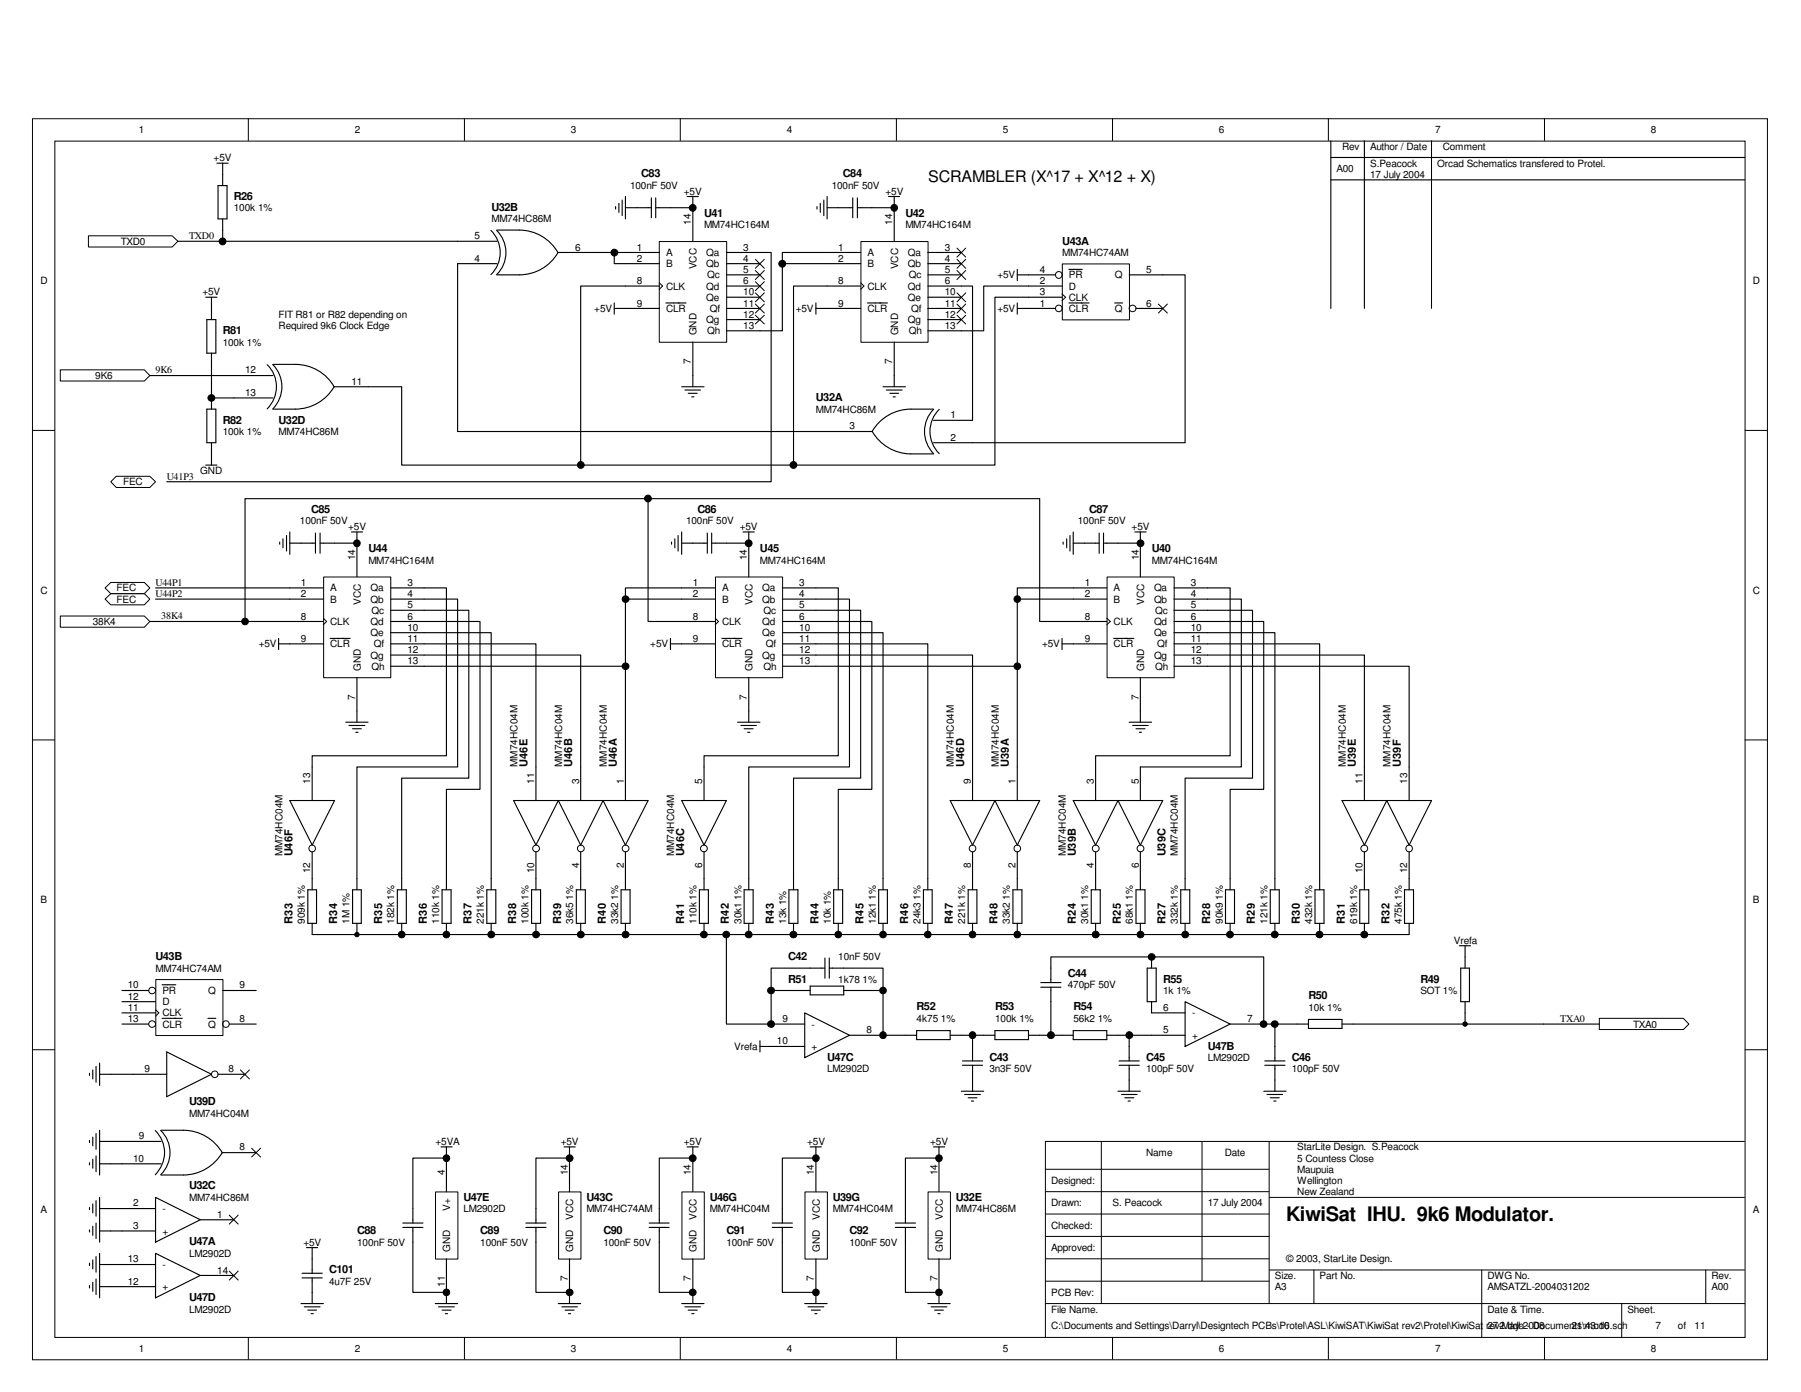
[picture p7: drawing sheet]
<svg xmlns="http://www.w3.org/2000/svg" width="279mm" height="216mm" viewBox="0 0 279 216" stroke-linecap="round" stroke-linejoin="round" font-family="sans-serif">
<g fill="none" stroke="#000" stroke-width=".16">
<path d="M5 18.4h269.2v192.5h-269.2zM38.5 18.4v3.4M72.1 18.4v3.4M105.5 18.4v3.4M139.1 18.4v3.4M172.6 18.4v3.4M206.1 18.4v3.4M239.6 18.4v3.4M8.5 21.9h262.2v185.5h-262.2zM222.1 21.8v26M5 66.8h3.5M270.7 66.8h3.5"/>
<path d="M5 114.8h3.5M270.7 114.8h3.5M5 162.8h3.5M170.9 177v25.2M186.5 177v21.7M196.9 177v25.2M270.7 177h-108.5v30.4M270.7 162.8h3.5M162.2 181.4h34.7M162.2 191.8h34.7M162.2 184.8h34.7M162.2 188.3h34.7"/>
<path d="M162.2 195.2h34.7M162.2 198.7h34.7M196.9 185.7h73.8M196.9 197h73.8M203.8 197v5.2M229.9 197v10.4M264.6 197v5.2M38.5 207.4v3.5M72.1 207.4v3.5M105.5 207.4v3.5M139.1 207.4v3.5M162.2 202.2h108.5"/>
<path d="M172.6 207.4v3.5M206.1 207.4v3.5M239.6 207.4v3.5M251.6 202.2v5.2"/>
</g>
<path d="M206.5 21.8v26M206.5 24.4h64.2M211.7 21.8v26" fill="none" stroke="#000" stroke-width=".17"/>
<path d="M9.4 95.5h13l.8 .9-.8 .9h-13z" fill-rule="evenodd" fill="#fff"/>
<path d="M9.4 95.5h13l.8 .9-.8 .9h-13z" fill="none" stroke="#000" stroke-width=".16"/>
<path d="M13.7 36.6h13l.9 .8-.9 .9h-13z" fill-rule="evenodd" fill="#fff"/>
<path d="M13.7 36.6h13l.9 .8-.9 .9h-13z" fill="none" stroke="#000" stroke-width=".16"/>
<path d="M248.1 157.9h13.1l.8 .9-.8 .9h-13.1z" fill-rule="evenodd" fill="#fff"/>
<path d="M248.1 157.9h13.1l.8 .9-.8 .9h-13.1z" fill="none" stroke="#000" stroke-width=".16"/>
<path d="M9.4 57.4h13l.8 .9-.8 .8h-13z" fill-rule="evenodd" fill="#fff"/>
<path d="M9.4 57.4h13l.8 .9-.8 .8h-13z" fill="none" stroke="#000" stroke-width=".16"/>
<path d="M102.3 37.5h10.4v15.6h-10.4z" fill="#fff"/>
<path d="M102.3 37.5h10.4v15.6h-10.4zM102.3 43.9l.5 .5-.5 .5" fill="none" stroke="#000" stroke-width=".16"/>
<g fill="none" stroke="#000" stroke-width=".17">
<path d="M95.5 32v.4M96 31.5v1.4M96.5 31v2.4M97 39.2h5.3M97 32.2h4M97 30.5v3.5M101 30.7v3.1M101.7 32.2h5.8M101.7 30.7v3.1M106.6 30.5h1.7M107.5 30.5v6.9M112.7 39.2h5.2"/>
<path d="M97 40.9h5.3M97 44.4h5.3M97 47.8h5.3M103.3 47h3.1M105.7 60h3.5M107.5 53v7M112.7 40.9h5.2M112.7 44.4h5.2M112.7 47.8h5.2M112.7 42.6h5.2M112.7 46.1h5.2M112.7 49.6h5.2"/>
<path d="M112.7 51.3h5.2M106.3 60.5h2.4M106.8 61h1.4M107.3 61.6h.4"/>
</g>
<path d="M133.6 37.5h10.4v15.6h-10.4z" fill="#fff"/>
<g fill="none" stroke="#000" stroke-width=".16">
<path d="M133.6 37.5h10.4v15.6h-10.4zM148.5 38.5l1.3 1.4M149.8 38.5l-1.3 1.4M117.2 40.2l1.4 1.4M117.2 42l1.4 1.3M117.2 43.7l1.4 1.4M117.2 45.4l1.4 1.4M117.2 47.2l1.4 1.4M117.2 48.9l1.4 1.3M118.6 40.2l-1.4 1.4M118.6 42l-1.4 1.3M118.6 43.7l-1.4 1.4"/>
<path d="M118.6 45.4l-1.4 1.4M118.6 47.2l-1.4 1.4M118.6 48.9l-1.4 1.3M133.5 43.9l.5 .5-.5 .5M148.5 40.2l1.3 1.4M148.5 42l1.3 1.3M148.5 45.4l1.3 1.4M148.5 47.2l1.3 1.4M148.5 48.9l1.3 1.3M149.8 40.2l-1.3 1.4M149.8 42l-1.3 1.3M149.8 45.4l-1.3 1.4"/>
<path d="M149.8 47.2l-1.3 1.4M149.8 48.9l-1.3 1.3"/>
</g>
<g fill="none" stroke="#000" stroke-width=".17">
<path d="M27.6 37.4h49.5M33.7 25.3h1.7M33.8 28.8h1.4v5.2h-1.4zM34.5 25.3v3.5M34.5 34v3.4M76.2 35.7a4.8 4.8 0 0 1 0 6.9M77 35.7a4.8 4.8 0 0 1 0 6.9M77.1 35.7a13.1 13.1 0 0 1 5.9 .4 7 7 0 0 1 3.6 3.1M86.6 39.2a6.9 6.9 0 0 1-6 3.4h-3.5M86.6 39.2h10.4M95.3 39.2v1.7h1.7M117.9 39.2h1.7v35.5h-93.7"/>
<path d="M126.7 32v.4M127.3 31.5v1.4M127.8 31v2.4M128.3 32.2h4M128.3 30.5v3.5M132.3 30.7v3.1M133 32.2h5.7M133 30.7v3.1M133.5 39.2h-12.1v12.1h-3.5M137.8 30.5h1.8M138.7 30.5v6.9M143.9 39.2h5.2"/>
<path d="M36.3 58.3h6M41.4 56.6a4.8 4.8 0 0 1 0 6.8M42.3 56.6a4.9 4.9 0 0 1 0 6.8M42.3 56.5a13.5 13.5 0 0 1 5.9 .4 6.8 6.8 0 0 1 3.7 3.1M51.9 59.9a7 7 0 0 1-6.1 3.6h-3.5M51.9 60h5.2M71 40.9h6.1M95.3 47.8h1.7M95.3 47v1.7M121.4 40.9h12.1M126.6 47.8h6.9M126.6 47v1.7"/>
<path d="M133.5 44.4h-10.4v27.7M134.6 47h3.1M137 60h3.5M138.7 53v7M143.9 40.9h5.2M143.9 44.4h5.2M143.9 47.8h5.2M143.9 42.6h5.2M143.9 46.1h5.2M143.9 49.6h5.2M143.9 51.3h5.2M36.3 61.7h6"/>
<path d="M130 66.9h5.3M135.3 66.9a7 7 0 0 0 6 3.5h3.5M137.5 60.5h2.5M138 61h1.4M138.6 61.6h.3M144.8 63.5a4.9 4.9 0 0 0 0 6.9M144.8 63.5h-3.5a6.9 6.9 0 0 0-6 3.4M144.8 65.2h6.1M144.8 68.7h6.1M145.7 63.5a4.8 4.8 0 0 0 0 6.9"/>
</g>
<path d="M144 184.9h3.4v10.4h-3.4z" fill="#fff"/>
<path d="M144 184.9h3.4v10.4h-3.4z" fill="none" stroke="#000" stroke-width=".16"/>
<g fill="none" stroke="#000" stroke-width=".17">
<path d="M23.2 58.3h13.1M31.9 46.1h1.8M32.1 49.6h1.4v5.2h-1.4zM32.8 54.8v6.9h3.5M32.8 46.1v3.5M71 40.9v26h59M97 44.4h-6.9v27.7M159.6 46.1h-5.3v26h-92v-12.1h-5.2M31.9 72.1h1.8M32.1 63.5h1.4v5.2h-1.4zM32.8 61.7v1.8M32.8 68.7v3.4"/>
<path d="M144.8 177.9h1.8M145.7 179.6h-5.2v10.1M145.7 177.9v6.9M138.9 190.4h3.1M138.9 189.7h3.1M140.5 190.4v10h5.2M145.7 195.2v7M143.9 202.2h3.5M144.4 202.7h2.5M145 203.2h1.3M145.5 203.8h.3"/>
</g>
<path d="M164.8 41h10.4v8.6h-10.4z" fill="#fff"/>
<g fill="none" stroke="#000" stroke-width=".16">
<path d="M164.8 45.6l.5 .5-.5 .5M164.8 40.9h10.4v8.7h-10.4zM179.7 47.2l1.4 1.4M181.1 47.2l-1.4 1.4"/>
<circle cx="164.2" cy="42.6" r=".52"/>
<circle cx="164.2" cy="47.8" r=".51"/>
<circle cx="175.7" cy="47.8" r=".52"/>
</g>
<path d="M149.1 44.4h1.8v20.8M157.8 42.6h5.9M157.8 47.8h5.9M157.8 41.8v1.7M157.8 47v1.7M159.6 46.1h5.2M164.8 44.4h-12.2v6.9h-3.5M165.8 41.8h2.1M165.8 47h3.2M172.9 47h1.3M175.2 42.6h8.7v26.1h-33M176.2 47.8h4.2" fill="none" stroke="#000" stroke-width=".17"/>
<path d="M50.2 89.5h10.4v15.6h-10.4z" fill="#fff"/>
<path d="M50.2 95.9l.5 .5-.5 .5M50.2 89.5h10.4v15.6h-10.4z" fill="none" stroke="#000" stroke-width=".16"/>
<g fill="none" stroke="#000" stroke-width=".17">
<path d="M161.3 77.3h-123.3v19.1M23.2 96.4h27M24.1 91.2h26.1M43.2 99.9h7M43.2 99v1.8M43.4 84.1v.3M43.9 83.6v1.4M44.4 83.1v2.4M45 92.9h5.2M45 84.2h3.9M45 82.5v3.5M48.9 82.7v3.1"/>
<path d="M49.7 84.2h5.7M49.7 82.7v3.1M51.2 99h3.1M54.5 82.5h1.8M55.4 82.5v7M60.6 91.2h5.2M60.6 92.9h5.2M60.6 96.4h5.2M60.6 99.9h5.2M60.6 94.7h5.2M60.6 98.1h5.2M53.6 112h3.5"/>
<path d="M54.1 112.5h2.5M54.7 113h1.3M55.2 113.6h.3M55.4 105.1v6.9M60.6 101.6h5.2M60.6 103.3h5.2"/>
</g>
<path d="M111 89.5h10.4v15.6h-10.4z" fill="#fff"/>
<path d="M111 95.9l.5 .5-.5 .5M111 89.5h10.4v15.6h-10.4z" fill="none" stroke="#000" stroke-width=".16"/>
<g fill="none" stroke="#000" stroke-width=".17">
<path d="M104 99.9h7M104 99v1.8M104.2 84.1v.3M104.7 83.6v1.4M105.2 83.1v2.4M105.7 92.9h5.3M105.7 96.4h5.3M105.7 84.2h4M105.7 82.5v3.5M109.7 82.7v3.1M110.4 84.2h5.8M110.4 82.7v3.1"/>
<path d="M111 91.2h-14v12.1h-31.2M112 99h3.1M115.3 82.5h1.7M116.2 82.5v7M121.4 91.2h5.2M121.4 92.9h5.2M121.4 96.4h5.2M121.4 99.9h5.2M121.4 94.7h5.2M121.4 98.1h5.2M114.4 112h3.5M114.9 112.5h2.4"/>
<path d="M115.4 113h1.4M116 113.6h.3M116.2 105.1v6.9M121.4 101.6h5.2M121.4 103.3h5.2"/>
</g>
<path d="M171.8 89.5h10.4v15.6h-10.4z" fill="#fff"/>
<g fill="none" stroke="#000" stroke-width=".16">
<path d="M171.7 95.9l.6 .5-.6 .5M171.7 89.5h10.5v15.6h-10.5z"/>
<circle cx="48.4" cy="131.6" r=".52"/>
<circle cx="83.2" cy="131.6" r=".53"/>
<circle cx="90.1" cy="131.6" r=".53"/>
<circle cx="97.1" cy="131.6" r=".53"/>
<circle cx="109.2" cy="131.6" r=".52"/>
<circle cx="150.9" cy="131.6" r=".52"/>
<circle cx="157.8" cy="131.6" r=".52"/>
<circle cx="170" cy="131.6" r=".53"/>
<circle cx="176.9" cy="131.6" r=".53"/>
<circle cx="211.7" cy="131.6" r=".52"/>
<circle cx="218.6" cy="131.6" r=".52"/>
</g>
<g fill="none" stroke="#000" stroke-width=".17">
<path d="M100.5 77.3v19.1h5.2M161.3 77.3v19.1h10.4M65.8 91.2h3.5v26h-20.9v7M65.8 92.9h5.2v26.1h-15.6v19M65.8 94.7h6.9v26h-10.4v17.3M65.8 96.4h8.7v26h-5.2v15.6M65.8 98.1h10.4v39.9M65.8 99.9h17.3v24.3M97 92.9h8.7M126.6 91.2h3.4v26h-20.8v7M126.6 92.9h5.2v26.1h-15.6v19M126.6 94.7h6.9v26h-10.4v17.3"/>
<path d="M126.6 96.4h8.7v26h-5.3v15.6M126.6 98.1h10.4v39.9M126.6 99.9h17.3v38.1M157.8 92.9h13.9M164.8 99.9h6.9M164.8 99v1.8M164.9 84.1v.3M165.5 83.6v1.4M166 83.1v2.4M166.5 84.2h4M166.5 82.5v3.5M170.5 82.7v3.1"/>
<path d="M171.2 84.2h5.7M171.2 82.7v3.1M171.7 91.2h-13.9v12.1h-31.2M172.8 99h3.1M176.1 82.5h1.7M176.9 82.5v7M182.1 91.2h8.7v26h-20.8v7M182.1 92.9h10.5v26.1h-15.7v5.2M182.1 94.7h12.2v26h-10.4v17.3M182.1 96.4h13.9v26h-5.2v15.6M182.1 98.1h15.7v39.9M182.1 99.9h22.6v38.1"/>
<path d="M65.8 101.6h24.3v22.6M97 103.3v20.9M126.6 101.6h24.3v22.6M157.8 103.3v20.9M175.2 112h3.4M175.7 112.5h2.4M176.2 113h1.4M176.7 113.6h.4M176.9 105.1v6.9M182.1 101.6h29.6v22.6M182.1 103.3h36.5v20.9M45 124.2h6.9l-3.5 6.9z"/>
<path d="M47.8 138h1.3v5.2h-1.3zM48.4 132.1v5.9M54.7 138h1.3v5.2h-1.3zM61.6 138h1.4v5.2h-1.4zM68.6 138h1.4v5.2h-1.4zM75.5 138h1.4v5.2h-1.4zM79.7 124.2h20.8l-3.5 6.9-3.4-6.9-3.5 6.9-3.5-6.9-3.5 6.9zM82.5 138h1.4v5.2h-1.4zM83.1 132.1v5.9M89.4 138h1.4v5.2h-1.4zM90.1 132.1v5.9M96.4 138h1.3v5.2h-1.3z"/>
<path d="M97 132.1v5.9M105.7 124.2h7l-3.5 6.9zM108.5 138h1.4v5.2h-1.4zM109.2 132.1v5.9M115.4 138h1.4v5.2h-1.4zM122.4 138h1.4v5.2h-1.4zM129.3 138h1.4v5.2h-1.4zM136.3 138h1.4v5.2h-1.4zM143.3 138h1.3v5.2h-1.3zM147.4 124.2h13.9l-3.5 6.9-3.5-6.9-3.4 6.9zM150.2 138h1.4v5.2h-1.4zM150.9 132.1v5.9"/>
<path d="M157.1 138h1.4v5.2h-1.4zM157.8 132.1v5.9M166.5 124.2h13.9l-3.5 6.9-3.5-6.9-3.4 6.9zM169.3 138h1.4v5.2h-1.4zM170 132.1v5.9M176.2 138h1.4v5.2h-1.4zM176.9 132.1v5.9M183.2 138h1.4v5.2h-1.4zM190.1 138h1.4v5.2h-1.4zM197.1 138h1.4v5.2h-1.4zM204 138h1.4v5.2h-1.4zM208.2 124.2h13.9l-3.5 6.9-3.5-6.9-3.4 6.9z"/>
<path d="M210.9 138h1.4v5.2h-1.4zM211.7 132.1v5.9M217.9 138h1.4v5.2h-1.4zM218.6 132.1v5.9M48.4 143.2v1.7h170.2v-1.7M55.4 143.2v1.7M62.3 143.2v1.7M69.3 143.2v1.7M76.2 143.2v1.7M83.1 143.2v1.7M90.1 143.2v1.7M97 143.2v1.7"/>
<path d="M109.2 143.2v1.7M116.2 143.2v1.7M119.6 153.6h6.1M123.1 143.2v1.7M124.8 157.1l7 3.5-7 3.4zM125.7 153h5.2v1.3h-5.2zM128 150.2h-8.4v8.6h5.2M128 148.6v3.1M128.7 150.2h8.3v10.4M128.7 148.6v3.1M130 143.2v1.7M130.9 153.6h6.1"/>
<path d="M137 143.2v1.7M142.2 159.9h5.2v1.3h-5.2zM143.9 143.2v1.7M150.9 143.2v1.7M154.3 159.9h5.3v1.3h-5.3zM157.8 143.2v1.7M161.5 152.4h3.1M161.5 153.1h3.1M163 152.4v-4h33v10.4M163 153.1v7.5M166.5 159.9h5.2v1.3h-5.2zM170 143.2v1.7"/>
<path d="M176.9 143.2v1.7M178 150.2h1.4v5.2h-1.4zM178.6 155.4v1.7h5.3M178.6 148.4v1.8M183.9 155.4l6.9 3.4-6.9 3.5zM183.9 143.2v1.7M190.8 143.2v1.7M190.8 158.8h12.2M197.8 143.2v1.7M197.8 158.8v5.7M203 158.1h5.2v1.4h-5.2zM204.7 143.2v1.7"/>
<path d="M208.2 158.8h31.2M211.7 143.2v1.7M226.4 146.7h1.7M226.6 150.2h1.4v5.2h-1.4zM227.3 146.7v3.5M227.3 155.4v3.4M117.9 162.3h6.9M117.9 161.4v1.8M131.8 160.6h10.4M147.4 160.6h6.9M149.1 169.2h3.5M149.3 165.2h3.1"/>
<path d="M149.3 164.5h3.1M149.6 169.8h2.5M150.2 170.3h1.4M150.7 170.8h.3M150.9 160.6v3.9M150.9 165.2v4M159.6 160.6h6.9M171.7 160.6h12.2M173.4 169.2h3.5M173.6 165.2h3.1M173.6 164.5h3.1M174 169.8h2.4"/>
<path d="M174.5 170.3h1.4M175 170.8h.3M175.2 160.6v3.9M175.2 165.2v4M196 169.2h3.5M196.2 165.2h3.1M196.2 164.5h3.1M196.6 169.8h2.4M197.1 170.3h1.4M197.6 170.8h.4M197.8 165.2v4"/>
</g>
<path d="M124.9 184.9h3.5v10.4h-3.5z" fill="#fff"/>
<path d="M124.9 184.9h3.5v10.4h-3.5z" fill="none" stroke="#000" stroke-width=".16"/>
<path d="M125.7 177.9h1.7M126.6 179.6h-5.2v10.1M126.6 177.9v6.9M119.8 190.4h3.1M119.8 189.7h3.1M121.4 190.4v10h5.2M126.6 195.2v7M124.8 202.2h3.5M125.3 202.7h2.5M125.9 203.2h1.4M126.4 203.8h.3" fill="none" stroke="#000" stroke-width=".17"/>
<path d="M105.8 184.9h3.5v10.4h-3.5z" fill="#fff"/>
<path d="M105.8 184.9h3.5v10.4h-3.5z" fill="none" stroke="#000" stroke-width=".16"/>
<path d="M106.6 177.9h1.7M107.5 179.6h-5.2v10.1M107.5 177.9v6.9M100.7 190.4h3.1M100.7 189.7h3.1M102.3 190.4v10h5.2M107.5 195.2v7M105.7 202.2h3.5M106.3 202.7h2.4M106.8 203.2h1.4M107.3 203.8h.4" fill="none" stroke="#000" stroke-width=".17"/>
<path d="M67.6 184.9h3.4v10.4h-3.4z" fill="#fff"/>
<path d="M39 178.1l1.4 1.4M40.4 178.1l-1.4 1.4M35.6 197.1l1.4 1.4M35.6 188.5l1.4 1.4M37 197.1l-1.4 1.4M37 188.5l-1.4 1.4M67.6 184.9h3.4v10.4h-3.4z" fill="none" stroke="#000" stroke-width=".16"/>
<g fill="none" stroke="#000" stroke-width=".17">
<path d="M13.9 176.9v.3M14.4 176.4v1.3M14.4 179.8v1.4M14.9 175.8v2.5M14.9 179.3v2.4M15.5 175.3v6.9M15.5 177h1.7M18.9 177h6.1M24.1 175.3a4.8 4.8 0 0 1 0 6.9M24.9 175.3a4.8 4.8 0 0 1 0 6.9M25 175.3a13.1 13.1 0 0 1 5.8 .4 7.1 7.1 0 0 1 3.7 3.1M34.5 178.7a7.1 7.1 0 0 1-6.1 3.5h-3.4"/>
<path d="M34.5 178.8h5.3M68.4 177.9h1.7M69.3 179.6h-5.2v10.1M69.3 177.9v6.9M13.9 180.3v.4M13.9 187.3v.3M13.9 190.8v.3M13.9 195.9v.4M13.9 199.4v.4M14.4 186.7v1.4M14.4 190.2v1.4M14.4 195.4v1.4"/>
<path d="M14.4 198.9v1.4M14.9 186.2v2.4M14.9 189.7v2.4M14.9 194.9v2.4M14.9 198.4v2.4M15.5 190.9h1.7M15.5 187.5h1.7M15.5 199.6h1.7M15.5 196.1h1.7M15.5 185.7v7M15.5 194.4v6.9M15.5 180.5h1.7"/>
<path d="M18.9 190.9h5.2M18.9 187.5h5.2M18.9 199.6h5.2M18.9 196.1h5.2M18.9 180.5h6.1M24.1 185.7l7 3.5-7 3.5zM24.1 194.4l7 3.4-7 3.5zM31.1 189.2h5.2M31.1 197.8h5.2M62.5 190.4h3.1M62.5 189.7h3.1M64.1 190.4v10h5.2"/>
<path d="M69.3 195.2v7M67.5 202.2h3.5M68 202.7h2.5M68.6 203.2h1.4M69.1 203.8h.3"/>
</g>
<path d="M86.7 184.9h3.4v10.4h-3.4z" fill="#fff"/>
<g fill="none" stroke="#000" stroke-width=".16">
<path d="M37.3 165.9l1.4 1.4M38.7 165.9l-1.4 1.4M86.7 184.9h3.4v10.4h-3.4z"/>
<circle cx="34.5" cy="37.4" r=".52"/>
<circle cx="95.3" cy="39.2" r=".53"/>
<circle cx="107.5" cy="32.2" r=".52"/>
<circle cx="138.7" cy="32.2" r=".52"/>
<circle cx="121.4" cy="40.9" r=".53"/>
<circle cx="32.8" cy="61.7" r=".52"/>
<circle cx="90.1" cy="72.1" r=".53"/>
<circle cx="100.5" cy="77.3" r=".52"/>
<circle cx="123.1" cy="72.1" r=".52"/>
<circle cx="38" cy="96.4" r=".51"/>
<circle cx="55.4" cy="84.3" r=".52"/>
<circle cx="97.1" cy="92.9" r=".52"/>
<circle cx="116.1" cy="84.3" r=".52"/>
<circle cx="157.8" cy="92.9" r=".51"/>
<circle cx="176.9" cy="84.3" r=".53"/>
<circle cx="97.1" cy="103.3" r=".52"/>
<circle cx="157.8" cy="103.3" r=".51"/>
<circle cx="55.4" cy="145" r=".34"/>
<circle cx="62.3" cy="144.9" r=".51"/>
<circle cx="69.3" cy="144.9" r=".51"/>
<circle cx="76.2" cy="144.9" r=".53"/>
<circle cx="83.2" cy="144.9" r=".52"/>
<circle cx="90.1" cy="144.9" r=".52"/>
<circle cx="97.1" cy="144.9" r=".52"/>
<circle cx="109.2" cy="144.9" r=".52"/>
<circle cx="112.7" cy="144.9" r=".52"/>
<circle cx="116.2" cy="144.9" r=".52"/>
<circle cx="119.6" cy="153.6" r=".52"/>
<circle cx="119.6" cy="158.8" r=".52"/>
<circle cx="123.1" cy="144.9" r=".52"/>
<circle cx="130" cy="144.9" r=".51"/>
<circle cx="137" cy="153.6" r=".51"/>
<circle cx="137" cy="144.9" r=".51"/>
<circle cx="143.9" cy="144.9" r=".51"/>
<circle cx="150.9" cy="144.9" r=".51"/>
<circle cx="157.8" cy="144.9" r=".51"/>
<circle cx="170" cy="144.9" r=".53"/>
<circle cx="176.9" cy="144.9" r=".52"/>
<circle cx="178.7" cy="148.4" r=".52"/>
<circle cx="183.9" cy="144.9" r=".52"/>
<circle cx="190.8" cy="144.9" r=".52"/>
<circle cx="196" cy="158.8" r=".52"/>
<circle cx="197.8" cy="158.8" r=".52"/>
<circle cx="197.8" cy="144.9" r=".52"/>
<circle cx="204.7" cy="144.9" r=".52"/>
<circle cx="211.7" cy="144.9" r=".52"/>
<circle cx="227.3" cy="158.8" r=".34"/>
<circle cx="33.3" cy="166.6" r=".51"/>
<circle cx="69.2" cy="179.6" r=".52"/>
<circle cx="88.4" cy="179.6" r=".53"/>
<circle cx="107.5" cy="179.6" r=".52"/>
<circle cx="126.6" cy="179.6" r=".52"/>
<circle cx="137" cy="160.6" r=".52"/>
<circle cx="145.7" cy="179.6" r=".52"/>
<circle cx="150.9" cy="160.6" r=".52"/>
<circle cx="163" cy="160.6" r=".54"/>
<circle cx="175.2" cy="160.6" r=".53"/>
<circle cx="69.3" cy="200.4" r=".51"/>
<circle cx="88.4" cy="200.4" r=".52"/>
<circle cx="107.5" cy="200.4" r=".52"/>
<circle cx="126.6" cy="200.4" r=".51"/>
<circle cx="145.7" cy="200.4" r=".51"/>
</g>
<g fill="none" stroke="#000" stroke-width=".17">
<path d="M206.5 27.9h64.2M112.7 144.9v13.9h6.9M239.4 158.8h8.7M13.9 166.5v.3M14.4 165.9v1.4M14.9 165.4v2.5M15.5 166.6h10.4M15.5 164.9v3.5M17.2 177h1.7M25.9 163.2l6.9 3.4-6.9 3.5zM33.8 166.6h4.2M87.5 177.9h1.7"/>
<path d="M88.3 179.6h-5.2v10.1M88.3 177.9v6.9M17.2 180.5h1.7M17.2 187.5h1.7M17.2 190.9h1.7M17.2 196.1h1.7M17.2 199.6h1.7M46.9 198.2h3.1M46.9 197.5h3.1M47.5 193.5h1.8M48.4 193.5v4M48.4 198.2v4"/>
<path d="M81.6 190.4h3.1M81.6 189.7h3.1M83.1 190.4v10h5.2M88.3 195.2v7M46.7 202.2h3.5M47.2 202.7h2.5M47.8 203.2h1.3M48.3 203.8h.3M86.6 202.2h3.5M87.2 202.7h2.4M87.7 203.2h1.4M88.2 203.8h.3"/>
</g>
<g fill="#000">
<circle cx="34.5" cy="37.4" r=".52"/>
<circle cx="95.3" cy="39.2" r=".53"/>
<circle cx="107.5" cy="32.2" r=".52"/>
<circle cx="138.7" cy="32.2" r=".52"/>
<circle cx="121.4" cy="40.9" r=".53"/>
<circle cx="32.8" cy="61.7" r=".52"/>
<circle cx="90.1" cy="72.1" r=".53"/>
<circle cx="100.5" cy="77.3" r=".52"/>
<circle cx="123.1" cy="72.1" r=".52"/>
<circle cx="38" cy="96.4" r=".51"/>
<circle cx="55.4" cy="84.3" r=".52"/>
<circle cx="97.1" cy="92.9" r=".52"/>
<circle cx="116.1" cy="84.3" r=".52"/>
<circle cx="157.8" cy="92.9" r=".51"/>
<circle cx="176.9" cy="84.3" r=".53"/>
<circle cx="97.1" cy="103.3" r=".52"/>
<circle cx="157.8" cy="103.3" r=".51"/>
<circle cx="55.4" cy="145" r=".34"/>
<circle cx="62.3" cy="144.9" r=".51"/>
<circle cx="69.3" cy="144.9" r=".51"/>
<circle cx="76.2" cy="144.9" r=".53"/>
<circle cx="83.2" cy="144.9" r=".52"/>
<circle cx="90.1" cy="144.9" r=".52"/>
<circle cx="97.1" cy="144.9" r=".52"/>
<circle cx="109.2" cy="144.9" r=".52"/>
<circle cx="112.7" cy="144.9" r=".52"/>
<circle cx="116.2" cy="144.9" r=".52"/>
<circle cx="119.6" cy="153.6" r=".52"/>
<circle cx="119.6" cy="158.8" r=".52"/>
<circle cx="123.1" cy="144.9" r=".52"/>
<circle cx="130" cy="144.9" r=".51"/>
<circle cx="137" cy="153.6" r=".51"/>
<circle cx="137" cy="144.9" r=".51"/>
<circle cx="143.9" cy="144.9" r=".51"/>
<circle cx="150.9" cy="144.9" r=".51"/>
<circle cx="157.8" cy="144.9" r=".51"/>
<circle cx="170" cy="144.9" r=".53"/>
<circle cx="176.9" cy="144.9" r=".52"/>
<circle cx="178.7" cy="148.4" r=".52"/>
<circle cx="183.9" cy="144.9" r=".52"/>
<circle cx="190.8" cy="144.9" r=".52"/>
<circle cx="196" cy="158.8" r=".52"/>
<circle cx="197.8" cy="158.8" r=".52"/>
<circle cx="197.8" cy="144.9" r=".52"/>
<circle cx="204.7" cy="144.9" r=".52"/>
<circle cx="211.7" cy="144.9" r=".52"/>
<circle cx="227.3" cy="158.8" r=".34"/>
<circle cx="69.2" cy="179.6" r=".52"/>
<circle cx="88.4" cy="179.6" r=".53"/>
<circle cx="107.5" cy="179.6" r=".52"/>
<circle cx="126.6" cy="179.6" r=".52"/>
<circle cx="137" cy="160.6" r=".52"/>
<circle cx="145.7" cy="179.6" r=".52"/>
<circle cx="150.9" cy="160.6" r=".52"/>
<circle cx="163" cy="160.6" r=".54"/>
<circle cx="175.2" cy="160.6" r=".53"/>
<circle cx="69.3" cy="200.4" r=".51"/>
<circle cx="88.4" cy="200.4" r=".52"/>
<circle cx="107.5" cy="200.4" r=".52"/>
<circle cx="126.6" cy="200.4" r=".51"/>
<circle cx="145.7" cy="200.4" r=".51"/>
</g>
<path d="M16.3 92.9l.9-.8h5.2l.8 .8-.8 .9h-5.2z" fill-rule="evenodd" fill="#fff"/>
<path d="M16.3 92.9l.9-.8h5.2l.8 .8-.8 .9h-5.2z" fill="none" stroke="#000" stroke-width=".16"/>
<path d="M24.1 92.9h20.9" fill="none" stroke="#000" stroke-width=".17"/>
<path d="M16.3 91.2l.9-.9h5.2l.8 .9-.8 .9h-5.2z" fill-rule="evenodd" fill="#fff"/>
<path d="M16.3 91.2l.9-.9h5.2l.8 .9-.8 .9h-5.2z" fill="none" stroke="#000" stroke-width=".16"/>
<path d="M17.2 74.7l.8-.8h5.2l.9 .8-.9 .9h-5.2z" fill-rule="evenodd" fill="#fff"/>
<path d="M17.2 74.7l.8-.8h5.2l.9 .8-.9 .9h-5.2z" fill="none" stroke="#000" stroke-width=".16"/>
<path d="M24.2 152h10.4v8.6h-10.4z" fill="#fff"/>
<g fill="none" stroke="#000" stroke-width=".16">
<path d="M24.1 156.6l.5 .5-.5 .5M24.2 151.9h10.4v8.7h-10.4z"/>
<circle cx="23.6" cy="153.6" r=".52"/>
<circle cx="23.6" cy="158.8" r=".52"/>
<circle cx="35" cy="158.8" r=".51"/>
</g>
<path d="M18.9 153.6h4.2M18.9 157.1h5.2M18.9 155.4h5.2M18.9 158.8h4.2M25.1 152.7h2.2M25.1 157.9h3.2M32.3 157.9h1.2M34.5 153.6h5.3M35.6 158.8h4.2" fill="none" stroke="#000" stroke-width=".17"/>
<text font-size="3.1" x="199.5" y="189.4">KiwiSat IHU. 9k6 Modulator.</text>
<text font-size="2.5" x="144" y="28.2">SCRAMBLER (X^17 + X^12 + X)</text>
<g font-size="1.7">
<text x="99.5" y="27.5">C83</text>
<text x="130.8" y="27.5">C84</text>
<text x="36.3" y="31">R26</text>
<text x="76.2" y="32.7">U32B</text>
<text x="109.2" y="33.6">U41</text>
<text x="140.5" y="33.6">U42</text>
<text x="164.8" y="37.9">U43A</text>
<text x="34.5" y="51.8">R81</text>
<text x="34.5" y="65.7">R82</text>
<text x="43.2" y="65.7">U32D</text>
<text x="126.6" y="62.2">U32A</text>
<text x="48.3" y="79.5">C85</text>
<text x="108.2" y="79.5">C86</text>
<text x="169" y="79.5">C87</text>
<text x="57.1" y="85.6">U44</text>
<text x="117.9" y="85.6">U45</text>
<text x="178.7" y="85.6">U40</text>
<text x="81.8" y="119" transform="rotate(-90 81.8 119)">U46E</text>
<text x="88.8" y="119" transform="rotate(-90 88.8 119)">U46B</text>
<text x="95.7" y="119" transform="rotate(-90 95.7 119)">U46A</text>
<text x="149.6" y="119" transform="rotate(-90 149.6 119)">U46D</text>
<text x="156.5" y="119" transform="rotate(-90 156.5 119)">U39A</text>
<text x="210.4" y="119" transform="rotate(-90 210.4 119)">U39E</text>
<text x="217.3" y="119" transform="rotate(-90 217.3 119)">U39F</text>
<text x="45.4" y="132.8" transform="rotate(-90 45.4 132.8)">U46F</text>
<text x="106.1" y="132.8" transform="rotate(-90 106.1 132.8)">U46C</text>
<text x="166.9" y="132.8" transform="rotate(-90 166.9 132.8)">U39B</text>
<text x="180.8" y="132.8" transform="rotate(-90 180.8 132.8)">U39C</text>
<text x="45.4" y="143.3" transform="rotate(-90 45.4 143.3)">R33</text>
<text x="52.3" y="143.3" transform="rotate(-90 52.3 143.3)">R34</text>
<text x="59.3" y="143.3" transform="rotate(-90 59.3 143.3)">R35</text>
<text x="66.2" y="143.3" transform="rotate(-90 66.2 143.3)">R36</text>
<text x="73.2" y="143.3" transform="rotate(-90 73.2 143.3)">R37</text>
<text x="80.1" y="143.3" transform="rotate(-90 80.1 143.3)">R38</text>
<text x="87" y="143.3" transform="rotate(-90 87 143.3)">R39</text>
<text x="94" y="143.3" transform="rotate(-90 94 143.3)">R40</text>
<text x="106.1" y="143.3" transform="rotate(-90 106.1 143.3)">R41</text>
<text x="113.1" y="143.3" transform="rotate(-90 113.1 143.3)">R42</text>
<text x="120.1" y="143.3" transform="rotate(-90 120.1 143.3)">R43</text>
<text x="127" y="143.3" transform="rotate(-90 127 143.3)">R44</text>
<text x="133.9" y="143.3" transform="rotate(-90 133.9 143.3)">R45</text>
<text x="140.9" y="143.3" transform="rotate(-90 140.9 143.3)">R46</text>
<text x="147.8" y="143.3" transform="rotate(-90 147.8 143.3)">R47</text>
<text x="154.8" y="143.3" transform="rotate(-90 154.8 143.3)">R48</text>
<text x="166.9" y="143.3" transform="rotate(-90 166.9 143.3)">R24</text>
<text x="173.9" y="143.3" transform="rotate(-90 173.9 143.3)">R25</text>
<text x="180.8" y="143.3" transform="rotate(-90 180.8 143.3)">R27</text>
<text x="187.7" y="143.3" transform="rotate(-90 187.7 143.3)">R28</text>
<text x="194.7" y="143.3" transform="rotate(-90 194.7 143.3)">R29</text>
<text x="201.6" y="143.3" transform="rotate(-90 201.6 143.3)">R30</text>
<text x="208.6" y="143.3" transform="rotate(-90 208.6 143.3)">R31</text>
<text x="215.6" y="143.3" transform="rotate(-90 215.6 143.3)">R32</text>
<text x="24.1" y="148.9">U43B</text>
<text x="122.3" y="148.9">C42</text>
<text x="122.3" y="152.4">R51</text>
<text x="165.7" y="151.5">C44</text>
<text x="180.4" y="152.4">R55</text>
<text x="203" y="155">R50</text>
<text x="220.3" y="152.4">R49</text>
<text x="142.2" y="156.7">R52</text>
<text x="154.4" y="156.7">R53</text>
<text x="166.5" y="156.7">R54</text>
<text x="128.3" y="164.5">U47C</text>
<text x="153.5" y="164.5">C43</text>
<text x="177.8" y="164.5">C45</text>
<text x="187.4" y="162.8">U47B</text>
<text x="200.4" y="164.5">C46</text>
<text x="29.3" y="171.4">U39D</text>
<text x="29.3" y="184.5">U32C</text>
<text x="55.4" y="191.4">C88</text>
<text x="71.9" y="186.2">U47E</text>
<text x="74.5" y="191.4">C89</text>
<text x="91" y="186.2">U43C</text>
<text x="93.6" y="191.4">C90</text>
<text x="110.1" y="186.2">U46G</text>
<text x="112.7" y="191.4">C91</text>
<text x="129.2" y="186.2">U39G</text>
<text x="131.8" y="191.4">C92</text>
<text x="148.3" y="186.2">U32E</text>
<text x="29.3" y="193.2">U47A</text>
<text x="51.1" y="197.5">C101</text>
<text x="29.3" y="201.8">U47D</text>
</g>
<g font-size="1.6">
<text x="21.5" y="20.7">1</text>
<text x="55" y="20.7">2</text>
<text x="88.6" y="20.7">3</text>
<text x="122.1" y="20.7">4</text>
<text x="155.6" y="20.7">5</text>
<text x="189.1" y="20.7">6</text>
<text x="208.2" y="23.2">Rev</text>
<text x="212.6" y="23.2">Author / Date</text>
<text x="222.6" y="20.7">7</text>
<text x="223.8" y="23.2">Comment</text>
<text x="256.1" y="20.7">8</text>
<text x="33.1" y="25">+5V</text>
<text x="97.7" y="29.3">100nF 50V</text>
<text x="129" y="29.3">100nF 50V</text>
<text x="207.3" y="26.7">A00</text>
<text x="212.6" y="25.9">S.Peacock</text>
<text x="212.6" y="27.6">17 July 2004</text>
<text x="223" y="25.9">Orcad Schematics transfered to Protel.</text>
<text x="36.3" y="32.8">100k 1%</text>
<text x="76.2" y="34.5">MM74HC86M</text>
<text x="106.1" y="30.2">+5V</text>
<text x="107.2" y="34.8" transform="rotate(-90 107.2 34.8)">14</text>
<text x="109.2" y="35.4">MM74HC164M</text>
<text x="137.4" y="30.2">+5V</text>
<text x="138.4" y="34.8" transform="rotate(-90 138.4 34.8)">14</text>
<text x="140.5" y="35.4">MM74HC164M</text>
<text x="18.8" y="38">TXD0</text>
<text x="29.3" y="37.1">TXD0</text>
<text x="73.6" y="40.6">4</text>
<text x="73.6" y="37.1">5</text>
<text x="89.2" y="38.9">6</text>
<text x="98.8" y="38.9">1</text>
<text x="98.8" y="40.6">2</text>
<text x="103.3" y="39.7">A</text>
<text x="103.3" y="41.4">B</text>
<text x="108.1" y="41.8" transform="rotate(-90 108.1 41.8)">VCC</text>
<text x="109.6" y="39.7">Qa</text>
<text x="109.6" y="41.4">Qb</text>
<text x="115.3" y="38.9">3</text>
<text x="115.3" y="40.6">4</text>
<text x="130" y="38.9">1</text>
<text x="130" y="40.6">2</text>
<text x="134.6" y="39.7">A</text>
<text x="134.6" y="41.4">B</text>
<text x="139.3" y="41.8" transform="rotate(-90 139.3 41.8)">VCC</text>
<text x="140.8" y="39.7">Qa</text>
<text x="140.8" y="41.4">Qb</text>
<text x="146.6" y="38.9">3</text>
<text x="146.6" y="40.6">4</text>
<text x="164.8" y="39.7">MM74HC74AM</text>
<text x="6.3" y="44.1">D</text>
<text x="31.4" y="45.8">+5V</text>
<text x="98.8" y="44.1">8</text>
<text x="98.8" y="47.5">9</text>
<text x="103.3" y="44.9">CLK</text>
<text x="109.6" y="44.9">Qd</text>
<text x="109.6" y="46.7">Qe</text>
<text x="109.7" y="43.2">Qc</text>
<text x="115.3" y="42.3">5</text>
<text x="115.3" y="44.1">6</text>
<text x="115.3" y="45.8">10</text>
<text x="115.3" y="47.5">11</text>
<text x="130" y="44.1">8</text>
<text x="130" y="47.5">9</text>
<text x="134.6" y="44.9">CLK</text>
<text x="140.8" y="44.9">Qd</text>
<text x="140.8" y="46.7">Qe</text>
<text x="141" y="43.2">Qc</text>
<text x="146.6" y="42.3">5</text>
<text x="146.6" y="44.1">6</text>
<text x="146.6" y="45.8">10</text>
<text x="146.6" y="47.5">11</text>
<text x="154.7" y="43.2">+5V</text>
<text x="161.3" y="42.3">4</text>
<text x="161.3" y="45.8">3</text>
<text x="161.3" y="44.1">2</text>
<text x="161.3" y="47.5">1</text>
<text x="165.8" y="43.2">PR</text>
<text x="165.8" y="46.7">CLK</text>
<text x="165.8" y="44.9">D</text>
<text x="173" y="43.2">Q</text>
<text x="177.8" y="42.3">5</text>
<text x="177.8" y="47.5">6</text>
<text x="271.9" y="44.1">D</text>
<text x="34.5" y="53.6">100k 1%</text>
<text x="43.2" y="49.3">FIT R81 or R82 depending on</text>
<text x="43.2" y="51">Required 9k6 Clock Edge</text>
<text x="92.2" y="48.4">+5V</text>
<text x="103.3" y="48.4">CLR</text>
<text x="108.1" y="52" transform="rotate(-90 108.1 52)">GND</text>
<text x="109.6" y="50.1">Qg</text>
<text x="109.7" y="51.9">Qh</text>
<text x="110.1" y="48.4">Qf</text>
<text x="115.3" y="49.3">12</text>
<text x="115.3" y="51">13</text>
<text x="123.4" y="48.4">+5V</text>
<text x="134.6" y="48.4">CLR</text>
<text x="139.3" y="52" transform="rotate(-90 139.3 52)">GND</text>
<text x="140.8" y="50.1">Qg</text>
<text x="141" y="51.9">Qh</text>
<text x="141.4" y="48.4">Qf</text>
<text x="146.6" y="49.3">12</text>
<text x="146.6" y="51">13</text>
<text x="154.7" y="48.4">+5V</text>
<text x="165.8" y="48.4">CLR</text>
<text x="173" y="48.4">Q</text>
<text x="14.8" y="58.8">9K6</text>
<text x="24.1" y="57.9">9K6</text>
<text x="38" y="57.9">12</text>
<text x="54.5" y="59.6">11</text>
<text x="107.2" y="56.5" transform="rotate(-90 107.2 56.5)">7</text>
<text x="138.4" y="56.5" transform="rotate(-90 138.4 56.5)">7</text>
<text x="38" y="61.4">13</text>
<text x="126.6" y="64">MM74HC86M</text>
<text x="147.4" y="64.9">1</text>
<text x="34.5" y="67.5">100k 1%</text>
<text x="43.2" y="67.5">MM74HC86M</text>
<text x="131.8" y="66.6">3</text>
<text x="147.4" y="68.3">2</text>
<text x="19.1" y="75.3">FEC</text>
<text x="25.9" y="74.4">U41P3</text>
<text x="31.1" y="73.5">GND</text>
<text x="46.5" y="81.3">100nF 50V</text>
<text x="54" y="82.2">+5V</text>
<text x="106.4" y="81.3">100nF 50V</text>
<text x="114.8" y="82.2">+5V</text>
<text x="167.2" y="81.3">100nF 50V</text>
<text x="175.6" y="82.2">+5V</text>
<text x="55.1" y="86.9" transform="rotate(-90 55.1 86.9)">14</text>
<text x="57.1" y="87.4">MM74HC164M</text>
<text x="115.9" y="86.9" transform="rotate(-90 115.9 86.9)">14</text>
<text x="117.9" y="87.4">MM74HC164M</text>
<text x="176.7" y="86.9" transform="rotate(-90 176.7 86.9)">14</text>
<text x="178.7" y="87.4">MM74HC164M</text>
<text x="6.3" y="92.1">C</text>
<text x="18.1" y="93.5">FEC</text>
<text x="18.1" y="91.7">FEC</text>
<text x="24.1" y="92.6">U44P2</text>
<text x="24.1" y="90.8">U44P1</text>
<text x="46.7" y="90.9">1</text>
<text x="46.7" y="92.6">2</text>
<text x="51.2" y="91.7">A</text>
<text x="51.2" y="93.5">B</text>
<text x="56" y="93.8" transform="rotate(-90 56 93.8)">VCC</text>
<text x="57.5" y="91.7">Qa</text>
<text x="57.5" y="93.5">Qb</text>
<text x="57.7" y="95.2">Qc</text>
<text x="63.2" y="94.4">5</text>
<text x="63.2" y="90.9">3</text>
<text x="63.2" y="92.6">4</text>
<text x="107.5" y="90.9">1</text>
<text x="107.5" y="92.6">2</text>
<text x="112" y="91.7">A</text>
<text x="112" y="93.5">B</text>
<text x="116.8" y="93.8" transform="rotate(-90 116.8 93.8)">VCC</text>
<text x="118.2" y="91.7">Qa</text>
<text x="118.2" y="93.5">Qb</text>
<text x="118.4" y="95.2">Qc</text>
<text x="124" y="94.4">5</text>
<text x="124" y="90.9">3</text>
<text x="124" y="92.6">4</text>
<text x="168.3" y="90.9">1</text>
<text x="168.3" y="92.6">2</text>
<text x="172.8" y="91.7">A</text>
<text x="172.8" y="93.5">B</text>
<text x="177.5" y="93.8" transform="rotate(-90 177.5 93.8)">VCC</text>
<text x="179" y="91.7">Qa</text>
<text x="179" y="93.5">Qb</text>
<text x="179.2" y="95.2">Qc</text>
<text x="184.7" y="94.4">5</text>
<text x="184.7" y="90.9">3</text>
<text x="184.7" y="92.6">4</text>
<text x="271.9" y="92.1">C</text>
<text x="14.4" y="96.9">38K4</text>
<text x="25" y="96.1">38K4</text>
<text x="40.1" y="100.4">+5V</text>
<text x="46.7" y="96.1">8</text>
<text x="46.7" y="99.6">9</text>
<text x="51.2" y="96.9">CLK</text>
<text x="51.2" y="100.4">CLR</text>
<text x="57.5" y="96.9">Qd</text>
<text x="57.5" y="98.7">Qe</text>
<text x="58" y="100.4">Qf</text>
<text x="63.2" y="96.1">6</text>
<text x="63.2" y="97.8">10</text>
<text x="63.2" y="101.3">12</text>
<text x="63.2" y="99.6">11</text>
<text x="100.9" y="100.4">+5V</text>
<text x="107.5" y="96.1">8</text>
<text x="107.5" y="99.6">9</text>
<text x="112" y="96.9">CLK</text>
<text x="112" y="100.4">CLR</text>
<text x="118.2" y="96.9">Qd</text>
<text x="118.2" y="98.7">Qe</text>
<text x="118.8" y="100.4">Qf</text>
<text x="124" y="96.1">6</text>
<text x="124" y="97.8">10</text>
<text x="124" y="101.3">12</text>
<text x="124" y="99.6">11</text>
<text x="161.7" y="100.4">+5V</text>
<text x="168.3" y="96.1">8</text>
<text x="168.3" y="99.6">9</text>
<text x="172.8" y="96.9">CLK</text>
<text x="172.8" y="100.4">CLR</text>
<text x="179" y="96.9">Qd</text>
<text x="179" y="98.7">Qe</text>
<text x="179.5" y="100.4">Qf</text>
<text x="184.7" y="96.1">6</text>
<text x="184.7" y="97.8">10</text>
<text x="184.7" y="101.3">12</text>
<text x="184.7" y="99.6">11</text>
<text x="56" y="104.1" transform="rotate(-90 56 104.1)">GND</text>
<text x="57.5" y="102.2">Qg</text>
<text x="57.7" y="103.9">Qh</text>
<text x="63.2" y="103">13</text>
<text x="116.8" y="104.1" transform="rotate(-90 116.8 104.1)">GND</text>
<text x="118.2" y="102.2">Qg</text>
<text x="118.4" y="103.9">Qh</text>
<text x="124" y="103">13</text>
<text x="177.5" y="104.1" transform="rotate(-90 177.5 104.1)">GND</text>
<text x="179" y="102.2">Qg</text>
<text x="179.2" y="103.9">Qh</text>
<text x="184.7" y="103">13</text>
<text x="55.1" y="108.5" transform="rotate(-90 55.1 108.5)">7</text>
<text x="115.9" y="108.5" transform="rotate(-90 115.9 108.5)">7</text>
<text x="176.7" y="108.5" transform="rotate(-90 176.7 108.5)">7</text>
<text x="80.3" y="119" transform="rotate(-90 80.3 119)">MM74HC04M</text>
<text x="87.2" y="119" transform="rotate(-90 87.2 119)">MM74HC04M</text>
<text x="94.1" y="119" transform="rotate(-90 94.1 119)">MM74HC04M</text>
<text x="148" y="119" transform="rotate(-90 148 119)">MM74HC04M</text>
<text x="154.9" y="119" transform="rotate(-90 154.9 119)">MM74HC04M</text>
<text x="208.8" y="119" transform="rotate(-90 208.8 119)">MM74HC04M</text>
<text x="215.7" y="119" transform="rotate(-90 215.7 119)">MM74HC04M</text>
<text x="48.1" y="121.6" transform="rotate(-90 48.1 121.6)">13</text>
<text x="82.9" y="121.6" transform="rotate(-90 82.9 121.6)">11</text>
<text x="89.8" y="121.6" transform="rotate(-90 89.8 121.6)">3</text>
<text x="96.8" y="121.6" transform="rotate(-90 96.8 121.6)">1</text>
<text x="108.9" y="121.6" transform="rotate(-90 108.9 121.6)">5</text>
<text x="150.6" y="121.6" transform="rotate(-90 150.6 121.6)">9</text>
<text x="157.6" y="121.6" transform="rotate(-90 157.6 121.6)">1</text>
<text x="169.7" y="121.6" transform="rotate(-90 169.7 121.6)">3</text>
<text x="176.7" y="121.6" transform="rotate(-90 176.7 121.6)">5</text>
<text x="211.4" y="121.6" transform="rotate(-90 211.4 121.6)">11</text>
<text x="218.3" y="121.6" transform="rotate(-90 218.3 121.6)">13</text>
<text x="43.8" y="132.8" transform="rotate(-90 43.8 132.8)">MM74HC04M</text>
<text x="48.1" y="135.4" transform="rotate(-90 48.1 135.4)">12</text>
<text x="82.9" y="135.4" transform="rotate(-90 82.9 135.4)">10</text>
<text x="89.8" y="134.6" transform="rotate(-90 89.8 134.6)">4</text>
<text x="96.8" y="134.6" transform="rotate(-90 96.8 134.6)">2</text>
<text x="104.6" y="132.8" transform="rotate(-90 104.6 132.8)">MM74HC04M</text>
<text x="108.9" y="134.6" transform="rotate(-90 108.9 134.6)">6</text>
<text x="150.6" y="134.6" transform="rotate(-90 150.6 134.6)">8</text>
<text x="157.6" y="134.6" transform="rotate(-90 157.6 134.6)">2</text>
<text x="165.4" y="132.8" transform="rotate(-90 165.4 132.8)">MM74HC04M</text>
<text x="169.7" y="134.6" transform="rotate(-90 169.7 134.6)">4</text>
<text x="176.7" y="134.6" transform="rotate(-90 176.7 134.6)">6</text>
<text x="182.7" y="132.8" transform="rotate(-90 182.7 132.8)">MM74HC04M</text>
<text x="211.4" y="135.4" transform="rotate(-90 211.4 135.4)">10</text>
<text x="218.3" y="135.4" transform="rotate(-90 218.3 135.4)">12</text>
<text x="6.3" y="140.1">B</text>
<text x="47.3" y="143.3" transform="rotate(-90 47.3 143.3)">909k 1%</text>
<text x="54.2" y="143.3" transform="rotate(-90 54.2 143.3)">1M 1%</text>
<text x="61.2" y="143.3" transform="rotate(-90 61.2 143.3)">182k 1%</text>
<text x="68.1" y="143.3" transform="rotate(-90 68.1 143.3)">110k 1%</text>
<text x="75.1" y="143.3" transform="rotate(-90 75.1 143.3)">221k 1%</text>
<text x="82" y="143.3" transform="rotate(-90 82 143.3)">100k 1%</text>
<text x="88.9" y="143.3" transform="rotate(-90 88.9 143.3)">36k5 1%</text>
<text x="95.9" y="143.3" transform="rotate(-90 95.9 143.3)">33k2 1%</text>
<text x="108.1" y="143.3" transform="rotate(-90 108.1 143.3)">110k 1%</text>
<text x="115" y="143.3" transform="rotate(-90 115 143.3)">30k1 1%</text>
<text x="122" y="143.3" transform="rotate(-90 122 143.3)">13k 1%</text>
<text x="128.9" y="143.3" transform="rotate(-90 128.9 143.3)">10k 1%</text>
<text x="135.8" y="143.3" transform="rotate(-90 135.8 143.3)">12k1 1%</text>
<text x="142.8" y="143.3" transform="rotate(-90 142.8 143.3)">24k3 1%</text>
<text x="149.7" y="143.3" transform="rotate(-90 149.7 143.3)">221k 1%</text>
<text x="156.7" y="143.3" transform="rotate(-90 156.7 143.3)">33k2 1%</text>
<text x="168.8" y="143.3" transform="rotate(-90 168.8 143.3)">30k1 1%</text>
<text x="175.8" y="143.3" transform="rotate(-90 175.8 143.3)">68k1 1%</text>
<text x="182.7" y="143.3" transform="rotate(-90 182.7 143.3)">332k 1%</text>
<text x="189.7" y="143.3" transform="rotate(-90 189.7 143.3)">90k9 1%</text>
<text x="196.6" y="143.3" transform="rotate(-90 196.6 143.3)">121k 1%</text>
<text x="203.6" y="143.3" transform="rotate(-90 203.6 143.3)">432k 1%</text>
<text x="210.5" y="143.3" transform="rotate(-90 210.5 143.3)">619k 1%</text>
<text x="217.5" y="143.3" transform="rotate(-90 217.5 143.3)">475k 1%</text>
<text x="271.9" y="140.1">B</text>
<text x="130" y="149">10nF 50V</text>
<text x="225.6" y="146.4">Vrefa</text>
<text x="19.8" y="153.3">10</text>
<text x="19.8" y="155">12</text>
<text x="24.1" y="150.7">MM74HC74AM</text>
<text x="25.2" y="154.2">PR</text>
<text x="25.2" y="155.9">D</text>
<text x="32.3" y="154.2">Q</text>
<text x="37.2" y="153.3">9</text>
<text x="130" y="152.4">1k78 1%</text>
<text x="165.7" y="153.3">470pF 50V</text>
<text x="180.4" y="154.2">1k 1%</text>
<text x="220.3" y="154.2">SOT 1%</text>
<text x="19.8" y="156.8">11</text>
<text x="19.8" y="158.5">13</text>
<text x="25.2" y="157.6">CLK</text>
<text x="25.2" y="159.4">CLR</text>
<text x="32.3" y="159.4">Q</text>
<text x="37.2" y="158.5">8</text>
<text x="120.5" y="162">10</text>
<text x="121.4" y="158.5">9</text>
<text x="125.9" y="159.4">-</text>
<text x="134.4" y="160.2">8</text>
<text x="142.2" y="158.5">4k75 1%</text>
<text x="154.4" y="158.5">100k 1%</text>
<text x="166.5" y="158.5">56k2 1%</text>
<text x="180.4" y="160.2">5</text>
<text x="180.4" y="156.8">6</text>
<text x="185" y="161.1">+</text>
<text x="185" y="157.6">-</text>
<text x="193.5" y="158.5">7</text>
<text x="203" y="156.8">10k 1%</text>
<text x="242.1" y="158.5">TXA0</text>
<text x="253.4" y="159.4">TXA0</text>
<text x="22.4" y="166.3">9</text>
<text x="35.4" y="166.3">8</text>
<text x="113.9" y="162.9">Vrefa</text>
<text x="125.9" y="162.9">+</text>
<text x="128.3" y="166.3">LM2902D</text>
<text x="153.5" y="166.3">3n3F 50V</text>
<text x="177.8" y="166.3">100pF 50V</text>
<text x="187.4" y="164.6">LM2902D</text>
<text x="200.4" y="166.3">100pF 50V</text>
<text x="29.3" y="173.3">MM74HC04M</text>
<text x="21.5" y="176.7">9</text>
<text x="37.2" y="178.4">8</text>
<text x="67.6" y="177.6">+5VA</text>
<text x="87" y="177.6">+5V</text>
<text x="106.1" y="177.6">+5V</text>
<text x="125.2" y="177.6">+5V</text>
<text x="144.3" y="177.6">+5V</text>
<text x="177.8" y="179.3">Name</text>
<text x="190" y="179.3">Date</text>
<text x="201.3" y="178.4">StarLite Design. S.Peacock</text>
<text x="20.7" y="180.2">10</text>
<text x="69" y="182.2" transform="rotate(-90 69 182.2)">4</text>
<text x="88.1" y="182.2" transform="rotate(-90 88.1 182.2)">14</text>
<text x="107.2" y="182.2" transform="rotate(-90 107.2 182.2)">14</text>
<text x="126.3" y="182.2" transform="rotate(-90 126.3 182.2)">14</text>
<text x="145.4" y="182.2" transform="rotate(-90 145.4 182.2)">14</text>
<text x="163.1" y="183.6">Designed:</text>
<text x="201.3" y="180.2">5 Countess Close</text>
<text x="201.3" y="181.9">Maupuia</text>
<text x="201.3" y="183.6">Wellington</text>
<text x="201.3" y="185.4">New Zealand</text>
<text x="6.3" y="188.2">A</text>
<text x="20.7" y="190.6">3</text>
<text x="20.7" y="187.1">2</text>
<text x="25.2" y="191.5">+</text>
<text x="25.2" y="188">-</text>
<text x="29.3" y="186.3">MM74HC86M</text>
<text x="33.7" y="188.8">1</text>
<text x="69.8" y="187.8" transform="rotate(-90 69.8 187.8)">V+</text>
<text x="71.9" y="188">LM2902D</text>
<text x="88.9" y="189.2" transform="rotate(-90 88.9 189.2)">VCC</text>
<text x="91" y="188">MM74HC74AM</text>
<text x="108.1" y="189.2" transform="rotate(-90 108.1 189.2)">VCC</text>
<text x="110.1" y="188">MM74HC04M</text>
<text x="127.2" y="189.2" transform="rotate(-90 127.2 189.2)">VCC</text>
<text x="129.2" y="188">MM74HC04M</text>
<text x="146.3" y="189.2" transform="rotate(-90 146.3 189.2)">VCC</text>
<text x="148.3" y="188">MM74HC86M</text>
<text x="163.1" y="190.6">Checked:</text>
<text x="163.1" y="187.1">Drawn:</text>
<text x="172.6" y="187.1">S. Peacock</text>
<text x="187.4" y="187.1">17 July 2004</text>
<text x="271.9" y="188.2">A</text>
<text x="19.8" y="195.8">13</text>
<text x="25.2" y="196.7">-</text>
<text x="29.3" y="194.9">LM2902D</text>
<text x="33.7" y="197.5">14</text>
<text x="47.1" y="193.2">+5V</text>
<text x="55.4" y="193.2">100nF 50V</text>
<text x="69.8" y="194.2" transform="rotate(-90 69.8 194.2)">GND</text>
<text x="74.5" y="193.2">100nF 50V</text>
<text x="88.9" y="194.2" transform="rotate(-90 88.9 194.2)">GND</text>
<text x="93.6" y="193.2">100nF 50V</text>
<text x="108.1" y="194.2" transform="rotate(-90 108.1 194.2)">GND</text>
<text x="112.7" y="193.2">100nF 50V</text>
<text x="127.2" y="194.2" transform="rotate(-90 127.2 194.2)">GND</text>
<text x="131.8" y="193.2">100nF 50V</text>
<text x="146.3" y="194.2" transform="rotate(-90 146.3 194.2)">GND</text>
<text x="163.1" y="194.1">Approved:</text>
<text x="199.5" y="195.8">© 2003, StarLite Design.</text>
<text x="19.8" y="199.3">12</text>
<text x="25.2" y="200.1">+</text>
<text x="29.3" y="203.6">LM2902D</text>
<text x="51.1" y="199.3">4u7F 25V</text>
<text x="69" y="199.6" transform="rotate(-90 69 199.6)">11</text>
<text x="88.1" y="198.7" transform="rotate(-90 88.1 198.7)">7</text>
<text x="107.2" y="198.7" transform="rotate(-90 107.2 198.7)">7</text>
<text x="126.3" y="198.7" transform="rotate(-90 126.3 198.7)">7</text>
<text x="145.4" y="198.7" transform="rotate(-90 145.4 198.7)">7</text>
<text x="163.1" y="201">PCB Rev:</text>
<text x="163.1" y="203.6">File Name.</text>
<text x="197.8" y="198.4">Size.</text>
<text x="197.8" y="200.1">A3</text>
<text x="204.7" y="198.4">Part No.</text>
<text x="230.8" y="198.4">DWG No.</text>
<text x="230.8" y="200.1">AMSATZL-2004031202</text>
<text x="230.8" y="203.6">Date &amp; Time.</text>
<text x="252.5" y="203.6">Sheet.</text>
<text x="265.5" y="198.4">Rev.</text>
<text x="265.5" y="200.1">A00</text>
<text x="21.5" y="209.7">1</text>
<text x="55" y="209.7">2</text>
<text x="88.6" y="209.7">3</text>
<text x="122.1" y="209.7">4</text>
<text x="155.6" y="209.7">5</text>
<text x="163.1" y="206.2">C:\Documents and Settings\Darryl\Designtech PCBs\Protel\ASL\KiwiSAT\KiwiSat rev2\Protel\KiwiSat rev2.ddb - Documents\mod0.sch</text>
<text x="189.1" y="209.7">6</text>
<text x="222.6" y="209.7">7</text>
<text x="230.8" y="206.2">27-May-2008</text>
<text x="243.8" y="206.2">21:43:16</text>
<text x="256.1" y="209.7">8</text>
<text x="256.8" y="206.2">7</text>
<text x="260.3" y="206.2">of</text>
<text x="262.9" y="206.2">11</text>
</g>
</svg>
